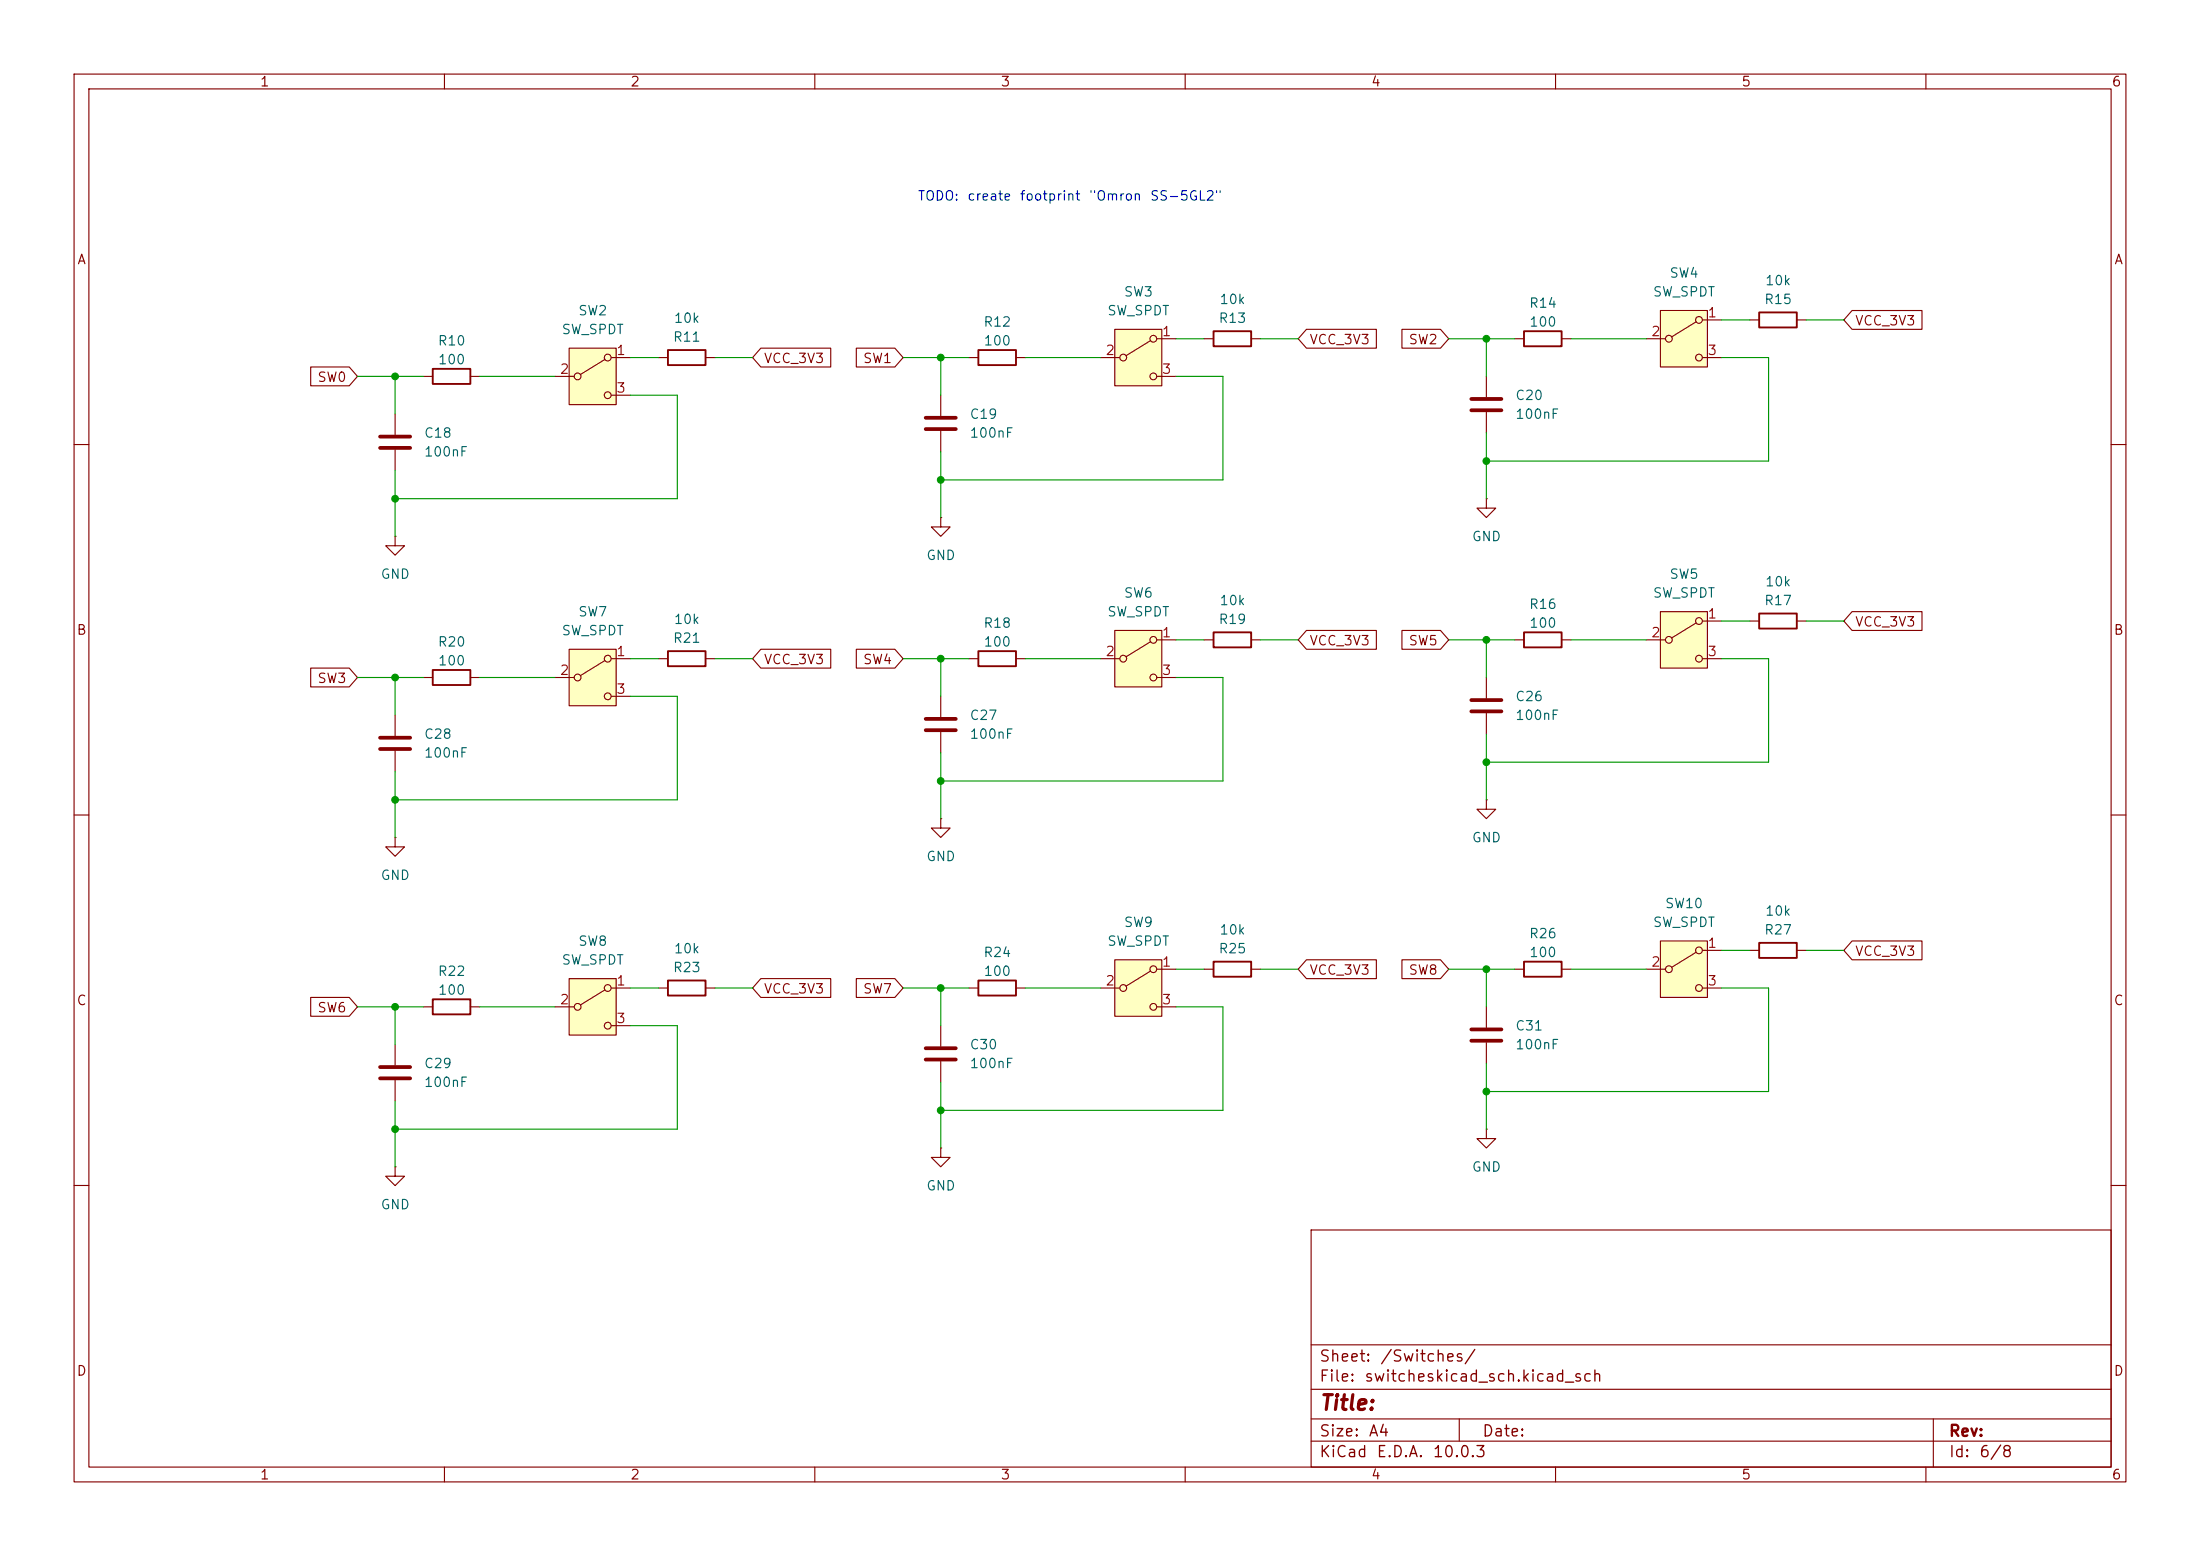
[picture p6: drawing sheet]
<svg xmlns="http://www.w3.org/2000/svg" width="297mm" height="210mm" viewBox="0 0 297 210" stroke-linecap="round" stroke-linejoin="round" font-family="sans-serif">
<g fill="none" stroke="#840000" stroke-width=".15">
<path d="M10 10h277v190h-277zM12 12h273v186h-273zM60 10v2M110 10v2M160 10v2M210 10v2M260 10v2M10 60h2M285 60h2M10 110h2M285 110h2M88.9 133.4h1.3"/>
<path d="M95.2 133.4h1.3M130.8 133.4h1.3M137.2 133.4h1.2M10 160h2M177 166h108v32h-108zM285 160h2M60 198v2M110 198v2M160 198v2M177 194.5h108M177 191.5h108M177 187.5h108"/>
<path d="M177 181.5h108M197 191.5v3M210 198v2M260 198v2M261 191.5v6.5"/>
</g>
<path d="M90.2 132.3h5v2.1h-5zM132.1 132.3h5.1v2.1h-5.1z" fill="none" stroke="#840000" stroke-width=".25"/>
<path d="M150.5 129.5h6.3v7.7h-6.3z" fill="#ffffc2"/>
<g fill="none" stroke="#840000" stroke-width=".15">
<path d="M130.8 48.3h1.3M137.2 48.3h1.2M53.3 72.4v1.3h1.3l-1.3 1.2-1.2-1.2h1.2M53.3 72.4h.1M148.6 133.4h2.5M150.5 129.5h6.3v7.7h-6.3zM155.3 131.1l-3.3 2M156.2 130.8h2.5M156.2 135.9h2.5"/>
<circle cx="151.6" cy="133.4" r=".46"/>
<circle cx="155.7" cy="130.8" r=".46"/>
<circle cx="155.7" cy="135.9" r=".46"/>
</g>
<path d="M132.1 47.2h5.1v2.1h-5.1z" fill="none" stroke="#840000" stroke-width=".25"/>
<path d="M150.5 44.5h6.3v7.6h-6.3z" fill="#ffffc2"/>
<g fill="none" stroke="#840000" stroke-width=".15">
<path d="M88.9 48.3h1.3M95.2 48.3h1.3M127 53.3v2.8M127 58.2v2.8M148.6 48.3h2.5M150.5 44.5h6.3v7.6h-6.3zM155.3 46l-3.3 2M156.2 45.7h2.5M156.2 50.8h2.5"/>
<circle cx="151.6" cy="48.3" r=".46"/>
<circle cx="155.7" cy="45.7" r=".46"/>
<circle cx="155.7" cy="50.8" r=".46"/>
</g>
<path d="M125 56.4h4M125 57.9h4" fill="none" stroke="#840000" stroke-width=".51"/>
<path d="M90.2 47.2h5v2.1h-5z" fill="none" stroke="#840000" stroke-width=".25"/>
<path d="M150.5 85.1h6.3v7.6h-6.3z" fill="#ffffc2"/>
<g fill="none" stroke="#840000" stroke-width=".15">
<path d="M53.3 55.9v2.8M57.1 50.8h1.3M63.5 50.8h1.3M53.3 60.7v2.8M127 94v2.8M127 98.8v2.8M130.8 88.9h1.3M137.2 88.9h1.2M148.6 88.9h2.5M150.5 85.1h6.3v7.6h-6.3zM155.3 86.6l-3.3 2M156.2 86.4h2.5"/>
<path d="M156.2 91.4h2.5M127 138.4v2.8M127 143.3v2.8"/>
<circle cx="151.6" cy="88.9" r=".46"/>
<circle cx="155.7" cy="91.4" r=".46"/>
<circle cx="155.7" cy="86.4" r=".46"/>
</g>
<path d="M58.4 49.8h5.1v2h-5.1zM132.1 87.9h5.1v2h-5.1z" fill="none" stroke="#840000" stroke-width=".25"/>
<path d="M51.3 58.9h4.1M51.3 60.5h4.1M125 97h4M125 98.6h4M125 141.5h4M125 143h4" fill="none" stroke="#840000" stroke-width=".51"/>
<path d="M76.8 47h6.4v7.6h-6.4z" fill="#ffffc2"/>
<g fill="none" stroke="#840000" stroke-width=".15">
<path d="M74.9 50.8h2.6M76.8 47h6.4v7.6h-6.4zM81.7 48.5l-3.3 2M82.5 48.3h2.6M82.5 53.3h2.6M200.7 67.3v1.3h1.2l-1.2 1.3-1.3-1.3h1.3M200.7 67.3h.1M162.6 86.4h1.2M168.9 86.4h1.3M200.7 91.4v2.8M200.7 96.3v2.8M204.5 86.4h1.2"/>
<path d="M210.8 86.4h1.3M200.7 108v1.2h1.2l-1.2 1.3-1.3-1.3h1.3M200.7 108h.1M127 154.9v1.3h1.3l-1.3 1.3-1.3-1.3h1.3M127 154.9h.1"/>
<circle cx="78" cy="50.8" r=".46"/>
<circle cx="82" cy="53.3" r=".46"/>
<circle cx="82" cy="48.3" r=".46"/>
</g>
<path d="M163.8 85.3h5.1v2.1h-5.1zM205.7 85.3h5.1v2.1h-5.1z" fill="none" stroke="#840000" stroke-width=".25"/>
<path d="M198.6 94.5h4.1M198.6 96h4.1" fill="none" stroke="#840000" stroke-width=".51"/>
<path d="M224.2 82.6h6.3v7.6h-6.3z" fill="#ffffc2"/>
<g fill="none" stroke="#840000" stroke-width=".15">
<path d="M236.2 43.2h1.3M242.6 43.2h1.2M222.2 86.4h2.6M224.2 82.6h6.3v7.6h-6.3zM229 84.1l-3.3 2M229.9 83.8h2.5M229.9 88.9h2.5"/>
<circle cx="225.3" cy="86.4" r=".46"/>
<circle cx="229.4" cy="83.8" r=".46"/>
<circle cx="229.4" cy="88.9" r=".46"/>
</g>
<path d="M237.5 42.2h5.1v2h-5.1z" fill="none" stroke="#840000" stroke-width=".25"/>
<path d="M224.2 41.9h6.3v7.6h-6.3z" fill="#ffffc2"/>
<g fill="none" stroke="#840000" stroke-width=".15">
<path d="M162.6 45.7h1.2M168.9 45.7h1.3M200.7 50.8v2.8M200.7 55.6v2.8M204.5 45.7h1.2M210.8 45.7h1.3M222.2 45.7h2.6M224.2 41.9h6.3v7.6h-6.3zM229 43.4l-3.3 2.1M229.9 43.2h2.5M229.9 48.3h2.5M236.2 83.8h1.3"/>
<path d="M242.6 83.8h1.2M127 110.5v1.3h1.3l-1.3 1.2-1.3-1.2h1.3M127 110.5h.1M162.6 130.8h1.2M168.9 130.8h1.3M200.7 152.4v1.3h1.2l-1.2 1.2-1.3-1.2h1.3M200.7 152.4h.1"/>
<circle cx="225.3" cy="45.7" r=".46"/>
<circle cx="229.4" cy="43.2" r=".46"/>
<circle cx="229.4" cy="48.3" r=".46"/>
</g>
<path d="M163.8 44.7h5.1v2h-5.1zM205.7 44.7h5.1v2h-5.1zM237.5 82.8h5.1v2h-5.1zM163.8 129.8h5.1v2h-5.1z" fill="none" stroke="#840000" stroke-width=".25"/>
<path d="M198.6 53.8h4.1M198.6 55.4h4.1" fill="none" stroke="#840000" stroke-width=".51"/>
<path d="M224.2 127h6.3v7.6h-6.3z" fill="#ffffc2"/>
<g fill="none" stroke="#840000" stroke-width=".15">
<path d="M53.3 96.5v2.8M53.3 113v1.3h1.3l-1.3 1.3-1.2-1.3h1.2M53.3 113h.1M53.3 101.3v2.8M200.7 135.9v2.8M204.5 130.8h1.2M210.8 130.8h1.3M222.2 130.8h2.6M224.2 127h6.3v7.6h-6.3zM229 128.5l-3.3 2.1M229.9 128.3h2.5M229.9 133.4h2.5"/>
<path d="M200.7 140.7v2.8"/>
<circle cx="225.3" cy="130.8" r=".46"/>
<circle cx="229.4" cy="133.4" r=".46"/>
<circle cx="229.4" cy="128.3" r=".46"/>
</g>
<path d="M205.7 129.8h5.1v2h-5.1z" fill="none" stroke="#840000" stroke-width=".25"/>
<path d="M51.3 99.6h4.1M51.3 101.1h4.1M198.6 138.9h4.1M198.6 140.5h4.1" fill="none" stroke="#840000" stroke-width=".51"/>
<path d="M76.8 132.1h6.4v7.6h-6.4z" fill="#ffffc2"/>
<g fill="none" stroke="#840000" stroke-width=".15">
<path d="M57.1 135.9h1.3M63.5 135.9h1.3M74.9 135.9h2.6M76.8 132.1h6.4v7.6h-6.4zM81.7 133.6l-3.3 2M82.5 133.4h2.6M82.5 138.4h2.6"/>
<circle cx="78" cy="135.9" r=".46"/>
<circle cx="82" cy="133.4" r=".46"/>
<circle cx="82" cy="138.4" r=".46"/>
</g>
<path d="M58.4 134.9h5.1v2h-5.1z" fill="none" stroke="#840000" stroke-width=".25"/>
<path d="M76.8 87.6h6.4v7.7h-6.4z" fill="#ffffc2"/>
<g fill="none" stroke="#840000" stroke-width=".15">
<path d="M41.9 49.5h5.2l1.2 1.3-1.2 1.3h-5.2zM102.7 47h9.4v2.5h-9.4l-1.1-1.2zM115.6 47h5.2l1.1 1.3-1.1 1.2h-5.2zM176.4 44.4h9.4v2.6h-9.4l-1.1-1.3zM189.3 44.4h5.2l1.1 1.3-1.1 1.3h-5.2zM250 41.9h9.5v2.6h-9.5l-1.1-1.3zM127 69.9v1.2h1.3l-1.3 1.3-1.3-1.3h1.3M127 69.9h.1M41.9 90.2h5.2l1.2 1.2-1.2 1.3h-5.2zM57.1 91.4h1.3M63.5 91.4h1.3M74.9 91.4h2.6"/>
<path d="M76.8 87.6h6.4v7.7h-6.4zM81.7 89.2l-3.3 2M82.5 88.9h2.6M82.5 94h2.6M88.9 88.9h1.3M95.2 88.9h1.3M102.7 87.6h9.4v2.6h-9.4l-1.1-1.3zM115.6 87.6h5.2l1.1 1.3-1.1 1.3h-5.2zM176.4 85.1h9.4v2.5h-9.4l-1.1-1.2zM189.3 85.1h5.2l1.1 1.3-1.1 1.2h-5.2zM250 82.5h9.5v2.6h-9.5l-1.1-1.3zM41.9 134.6h5.2l1.2 1.3-1.2 1.3h-5.2z"/>
<path d="M102.7 132.1h9.4v2.5h-9.4l-1.1-1.2zM115.6 132.1h5.2l1.1 1.3-1.1 1.2h-5.2zM176.4 129.5h9.4v2.6h-9.4l-1.1-1.3zM189.3 129.5h5.2l1.1 1.3-1.1 1.3h-5.2zM236.2 128.3h1.3M242.6 128.3h1.2M250 127h9.5v2.5h-9.5l-1.1-1.2zM53.3 157.5v1.3h1.3l-1.3 1.2-1.2-1.2h1.2M53.3 157.5h.1M53.3 141v2.8M53.3 145.8v2.8"/>
<circle cx="78" cy="91.4" r=".46"/>
<circle cx="82" cy="88.9" r=".46"/>
<circle cx="82" cy="94" r=".46"/>
</g>
<path d="M58.4 90.4h5.1v2.1h-5.1zM90.2 87.9h5v2h-5zM237.5 127.3h5.1v2h-5.1z" fill="none" stroke="#840000" stroke-width=".25"/>
<path d="M51.3 144h4.1M51.3 145.5h4.1" fill="none" stroke="#840000" stroke-width=".51"/>
<g fill="none" stroke="#009600" stroke-width=".15">
<path d="M48.3 50.8h8.8M53.3 50.8v5.1M64.8 50.8h10.1M85.1 53.3h6.3v14h-38.1M85.1 48.3h3.8M96.5 48.3h5.1M121.9 48.3h8.9M127 48.3v5M138.4 48.3h10.2M158.7 50.8h6.4v14h-38.1M158.7 45.7h3.9M170.2 45.7h5.1"/>
<path d="M195.6 45.7h8.9M200.7 45.7v5.1M200.7 58.4v8.9M212.1 45.7h10.1M232.4 48.3h6.4v13.9h-38.1M232.4 43.2h3.8M243.8 43.2h5.1M53.3 63.5v8.9M127 61v8.9M48.3 91.4h8.8M53.3 91.4v5.1M64.8 91.4h10.1"/>
<path d="M85.1 94h6.3v14h-38.1M85.1 88.9h3.8M96.5 88.9h5.1M121.9 88.9h8.9M127 88.9v5.1M138.4 88.9h10.2M158.7 91.4h6.4v14h-38.1M158.7 86.4h3.9M170.2 86.4h5.1M195.6 86.4h8.9M200.7 86.4v5M200.7 99.1v8.9"/>
<path d="M212.1 86.4h10.1M232.4 88.9h6.4v14h-38.1M232.4 83.8h3.8M243.8 83.8h5.1M53.3 104.1v8.9M127 101.6v8.9M48.3 135.9h8.8M53.3 135.9v5.1M64.8 135.9h10.1M85.1 138.4h6.3v14h-38.1M85.1 133.4h3.8M96.5 133.4h5.1"/>
<path d="M121.9 133.4h8.9M127 133.4v5M138.4 133.4h10.2M158.7 135.9h6.4v14h-38.1M158.7 130.8h3.9M170.2 130.8h5.1M195.6 130.8h8.9M200.7 130.8v5.1M212.1 130.8h10.1M232.4 133.4h6.4v13.9h-38.1M232.4 128.3h3.8M243.8 128.3h5.1"/>
<path d="M53.3 148.6v8.9M127 146.1v8.8M200.7 143.5v8.9"/>
</g>
<g fill="#009600" stroke="#009600" stroke-width=".14">
<circle cx="127" cy="48.3" r=".46"/>
<circle cx="127" cy="88.9" r=".46"/>
<circle cx="127" cy="64.8" r=".46"/>
<circle cx="127" cy="149.9" r=".46"/>
<circle cx="200.7" cy="102.9" r=".46"/>
<circle cx="200.7" cy="130.8" r=".46"/>
<circle cx="200.7" cy="147.3" r=".46"/>
<circle cx="53.3" cy="91.4" r=".46"/>
<circle cx="53.3" cy="67.3" r=".46"/>
<circle cx="53.3" cy="135.9" r=".46"/>
<circle cx="53.3" cy="152.4" r=".46"/>
<circle cx="53.3" cy="108" r=".46"/>
<circle cx="200.7" cy="45.7" r=".46"/>
<circle cx="200.7" cy="86.4" r=".46"/>
<circle cx="200.7" cy="62.2" r=".46"/>
<circle cx="53.3" cy="50.8" r=".46"/>
<circle cx="127" cy="133.4" r=".46"/>
<circle cx="127" cy="105.4" r=".46"/>
</g>
<text font-size="2" fill="#840000" x="178" y="190.8">Title:</text>
<g font-size="1.5" fill="#840000">
<text x="178" y="184.2">Sheet:</text>
<text x="186.2" y="184.2">/Switches/</text>
<text x="178" y="186.9">File:</text>
<text x="184.1" y="186.9">switcheskicad_sch.kicad_sch</text>
<text x="178" y="197.1">KiCad</text>
<text x="178" y="194.3">Size:</text>
<text x="184.7" y="194.3">A4</text>
<text x="185.7" y="197.1">E.D.A.</text>
<text x="193.3" y="197.1">10.0.3</text>
<text x="200" y="194.3">Date:</text>
<text x="263" y="194.3">Rev:</text>
<text x="263" y="197.1">Id:</text>
<text x="267.1" y="197.1">6/8</text>
</g>
<g font-size="1.3" fill="#840000">
<text x="35" y="12">1</text>
<text x="85" y="12">2</text>
<text x="135" y="12">3</text>
<text x="185" y="12">4</text>
<text x="235" y="12">5</text>
<text x="285" y="12">6</text>
<text x="10.3" y="36">A</text>
<text x="285.3" y="36">A</text>
<text x="176.7" y="46.8">VCC_3V3</text>
<text x="190.1" y="46.8">SW2</text>
<text x="250.3" y="44.2">VCC_3V3</text>
<text x="42.8" y="51.9">SW0</text>
<text x="103" y="49.3">VCC_3V3</text>
<text x="116.4" y="49.3">SW1</text>
<text x="10.3" y="86">B</text>
<text x="103" y="90">VCC_3V3</text>
<text x="116.4" y="90">SW4</text>
<text x="176.7" y="87.4">VCC_3V3</text>
<text x="190.1" y="87.4">SW5</text>
<text x="250.3" y="84.9">VCC_3V3</text>
<text x="285.3" y="86">B</text>
<text x="42.8" y="92.5">SW3</text>
<text x="176.7" y="131.9">VCC_3V3</text>
<text x="190.1" y="131.9">SW8</text>
<text x="250.3" y="129.3">VCC_3V3</text>
<text x="10.3" y="136">C</text>
<text x="42.8" y="137">SW6</text>
<text x="103" y="134.4">VCC_3V3</text>
<text x="116.4" y="134.4">SW7</text>
<text x="285.3" y="136">C</text>
<text x="10.3" y="186">D</text>
<text x="285.3" y="186">D</text>
<text x="35" y="200">1</text>
<text x="85" y="200">2</text>
<text x="135" y="200">3</text>
<text x="185" y="200">4</text>
<text x="235" y="200">5</text>
<text x="285" y="200">6</text>
</g>
<g font-size="1.3" fill="#0000c2">
<text x="123.8" y="27.4">TODO:</text>
<text x="130.5" y="27.4">create</text>
<text x="137.6" y="27.4">footprint</text>
<text x="146.9" y="27.4">&quot;Omron</text>
<text x="155.2" y="27.4">SS-5GL2&quot;</text>
</g>
<g font-size="1.3" fill="#006464">
<text x="151.6" y="40.3">SW3</text>
<text x="164.5" y="41.4">10k</text>
<text x="206.3" y="41.9">R14</text>
<text x="223.1" y="40.3">SW_SPDT</text>
<text x="225.3" y="37.8">SW4</text>
<text x="238.1" y="41.4">R15</text>
<text x="238.2" y="38.8">10k</text>
<text x="59" y="46.9">R10</text>
<text x="75.7" y="45.4">SW_SPDT</text>
<text x="78" y="42.9">SW2</text>
<text x="90.8" y="46.4">R11</text>
<text x="90.9" y="43.9">10k</text>
<text x="132.7" y="44.4">R12</text>
<text x="132.7" y="46.9">100</text>
<text x="149.4" y="42.9">SW_SPDT</text>
<text x="164.4" y="43.9">R13</text>
<text x="206.4" y="44.4">100</text>
<text x="59" y="49.5">100</text>
<text x="57.2" y="59.4">C18</text>
<text x="130.8" y="59.4">100nF</text>
<text x="130.8" y="56.9">C19</text>
<text x="204.5" y="56.9">100nF</text>
<text x="204.5" y="54.3">C20</text>
<text x="57.2" y="61.9">100nF</text>
<text x="125" y="75.9">GND</text>
<text x="198.6" y="73.4">GND</text>
<text x="51.3" y="78.4">GND</text>
<text x="78" y="83.5">SW7</text>
<text x="149.4" y="83.5">SW_SPDT</text>
<text x="151.6" y="81">SW6</text>
<text x="164.5" y="82">10k</text>
<text x="206.3" y="82.5">R16</text>
<text x="223.1" y="81">SW_SPDT</text>
<text x="225.3" y="78.4">SW5</text>
<text x="238.1" y="82">R17</text>
<text x="238.2" y="79.5">10k</text>
<text x="59" y="87.6">R20</text>
<text x="75.7" y="86.1">SW_SPDT</text>
<text x="90.8" y="87.1">R21</text>
<text x="90.9" y="84.5">10k</text>
<text x="132.7" y="85">R18</text>
<text x="132.7" y="87.6">100</text>
<text x="164.4" y="84.5">R19</text>
<text x="206.4" y="85">100</text>
<text x="59" y="90.1">100</text>
<text x="204.5" y="95">C26</text>
<text x="57.2" y="100">C28</text>
<text x="130.8" y="100">100nF</text>
<text x="130.8" y="97.5">C27</text>
<text x="204.5" y="97.5">100nF</text>
<text x="57.2" y="102.6">100nF</text>
<text x="51.3" y="119.1">GND</text>
<text x="125" y="116.5">GND</text>
<text x="198.6" y="114">GND</text>
<text x="151.6" y="125.4">SW9</text>
<text x="223.1" y="125.4">SW_SPDT</text>
<text x="224.7" y="122.9">SW10</text>
<text x="238.2" y="123.9">10k</text>
<text x="75.7" y="130.5">SW_SPDT</text>
<text x="78" y="128">SW8</text>
<text x="90.8" y="131.5">R23</text>
<text x="90.9" y="129">10k</text>
<text x="132.7" y="129.5">R24</text>
<text x="149.4" y="128">SW_SPDT</text>
<text x="164.4" y="129">R25</text>
<text x="164.5" y="126.4">10k</text>
<text x="206.3" y="127">R26</text>
<text x="206.4" y="129.5">100</text>
<text x="238.1" y="126.4">R27</text>
<text x="59" y="132">R22</text>
<text x="59" y="134.6">100</text>
<text x="132.7" y="132">100</text>
<text x="130.8" y="141.9">C30</text>
<text x="204.5" y="141.9">100nF</text>
<text x="204.5" y="139.4">C31</text>
<text x="57.2" y="147">100nF</text>
<text x="57.2" y="144.5">C29</text>
<text x="130.8" y="144.5">100nF</text>
<text x="125" y="161">GND</text>
<text x="198.6" y="158.5">GND</text>
<text x="51.3" y="163.5">GND</text>
</g>
<g font-size="1.3" fill="#a90000">
<text x="156.8" y="45.7">1</text>
<text x="222.8" y="45.7">2</text>
<text x="230.4" y="43.2">1</text>
<text x="75.5" y="50.8">2</text>
<text x="83.1" y="48.2">1</text>
<text x="83.1" y="53.3">3</text>
<text x="149.2" y="48.2">2</text>
<text x="156.8" y="50.8">3</text>
<text x="230.4" y="48.2">3</text>
<text x="230.4" y="83.8">1</text>
<text x="83.1" y="88.9">1</text>
<text x="149.2" y="88.9">2</text>
<text x="156.8" y="86.3">1</text>
<text x="222.8" y="86.3">2</text>
<text x="230.4" y="88.9">3</text>
<text x="75.5" y="91.4">2</text>
<text x="83.1" y="94">3</text>
<text x="156.8" y="91.4">3</text>
<text x="156.8" y="130.8">1</text>
<text x="222.8" y="130.8">2</text>
<text x="230.4" y="128.2">1</text>
<text x="75.5" y="135.9">2</text>
<text x="83.1" y="133.3">1</text>
<text x="149.2" y="133.3">2</text>
<text x="156.8" y="135.9">3</text>
<text x="230.4" y="133.3">3</text>
<text x="83.1" y="138.4">3</text>
</g>
</svg>
